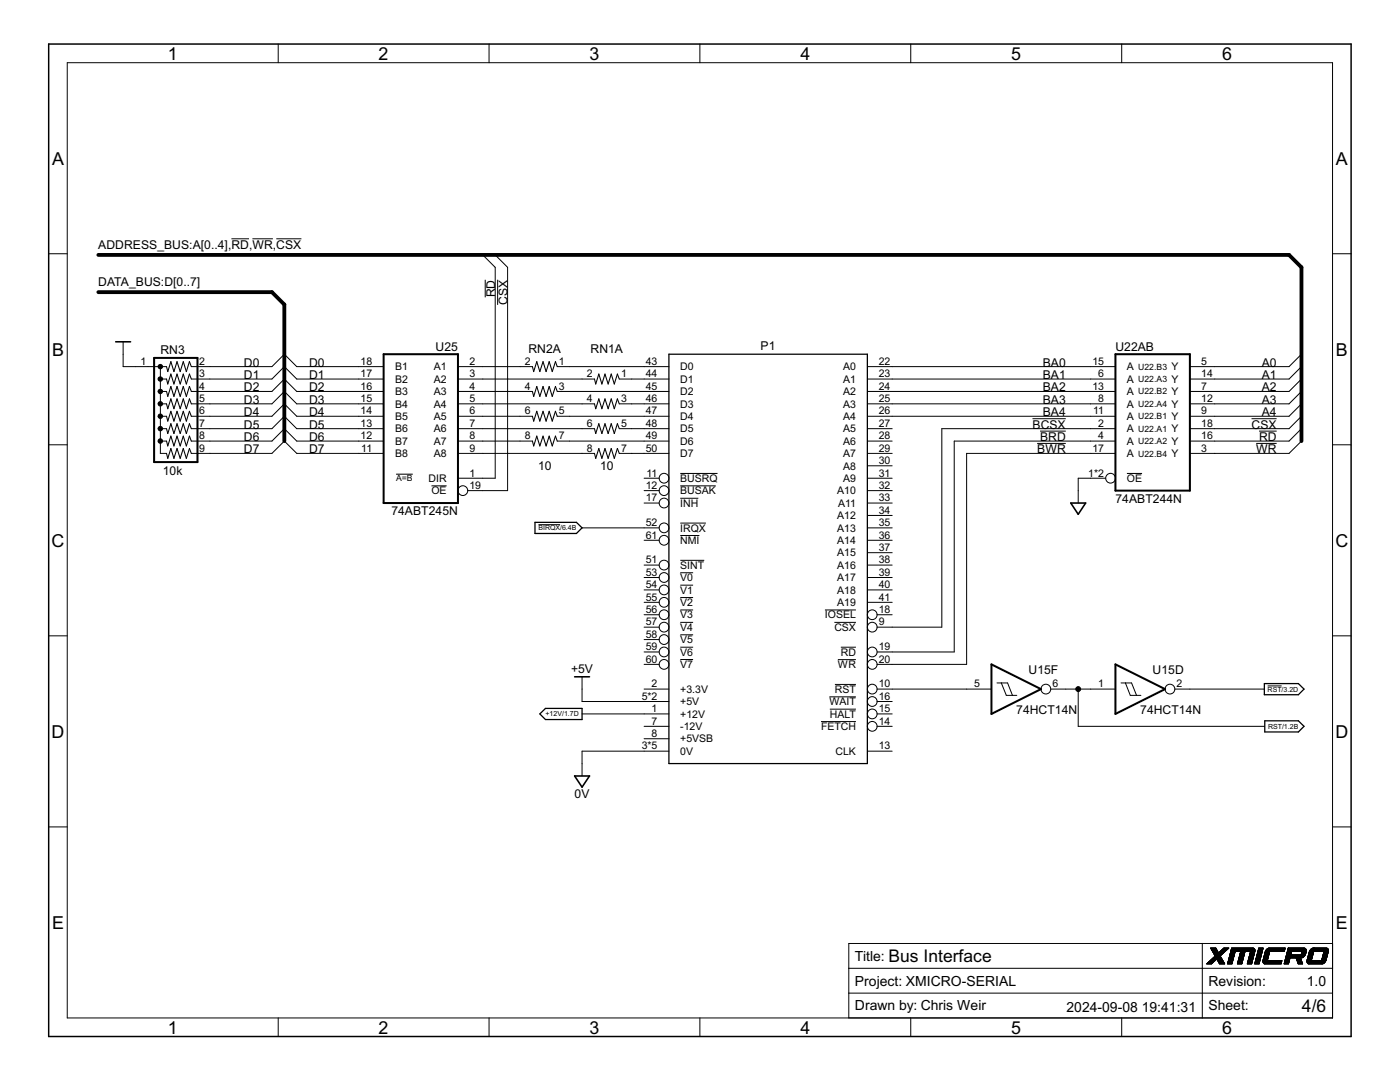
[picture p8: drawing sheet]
<svg xmlns="http://www.w3.org/2000/svg" width="279mm" height="216mm" viewBox="0 0 279 216" stroke-linecap="round" stroke-linejoin="round" font-family="sans-serif">
<g fill="none" stroke="#000" stroke-width=".2">
<path d="M13.4 12.5h252.5v190.6h-252.5zM55.5 8.8v3.7M97.6 8.8v3.7M139.7 8.8v3.7M181.8 8.8v3.7M223.9 8.8v3.7M9.7 50.6h3.7M46.2 47.6h3.5M50.4 47.6h4.1M55.1 47.6h5.1M96.4 50.9l2.4 2.4v42.1h-7.4M96.8 55.8v3.5"/>
<path d="M98.8 50.9l2.5 2.4v44.6h-8M99.3 55.8v5M265.9 50.6h3.7M24.6 68.2v5h8.6M32 75.6h1.2M32 78.1h1.2M32 73.2v17.3h1.2M38.2 73.2h16.1l2.4-2.5 2.5 2.5h17.4M38.2 75.6h16.1l2.4-2.4 2.5 2.4h17.4M38.2 78.1h16.1l2.4-2.5 2.5 2.5h17.4M91.4 73.2h14.9M91.4 75.6h27.2"/>
<path d="M91.4 78.1h14.9M111.2 73.2h22.3M111.2 78.1h22.3M123.6 75.6h9.9M173.1 73.2h49.5M173.1 75.6h49.5M173.1 78.1h49.5M259.7 70.7l-2.4 2.5h-19.8M259.7 73.2l-2.4 2.4h-19.8M259.7 75.6l-2.4 2.5h-19.8M259.7 78.1l-2.4 2.5h-19.8M9.7 88.8h3.7"/>
<path d="M32 80.6h1.2M32 83.1h1.2M32 85.5h1.2M32 88h1.2M38.2 80.6h16.1l2.4-2.5 2.5 2.5h17.4M38.2 83.1h16.1l2.4-2.5 2.5 2.5h17.4M38.2 85.5h16.1l2.4-2.4 2.5 2.4h17.4M38.2 88h16.1l2.4-2.5 2.5 2.5h17.4M38.2 90.5h16.1l2.4-2.5 2.5 2.5h17.4M79 94.6h3.4M86.1 96.9h3M91.4 80.6h27.2"/>
<path d="M91.4 83.1h14.9M91.4 85.5h27.2M91.4 88h14.9M91.4 90.5h27.2M111.2 83.1h22.3M111.2 88h22.3M123.6 80.6h9.9M123.6 85.5h9.9M123.6 90.5h9.9M128.5 95.4h3.1M128.5 97.9h3.1M135.8 96.9h7.1"/>
<path d="M135.8 94.5h7.4M135.8 99.4h3.6M173.1 95.4h5M173.1 80.6h49.5M173.1 83.1h49.5M173.1 85.5h5M173.1 88h5M173.1 90.5h5M173.1 97.9h5M173.1 92.9h5M206.1 83.5h6.6M207 88.5h5.7"/>
<path d="M207.6 86h5.1M220.7 95.4h-5.5v5M222.6 85.5h-34.6v39.6h-13M222.6 88h-32.2v42.1h-15.4M222.6 90.5h-29.7v42.1h-17.9M224.9 94.5h3M249.8 83.5h5M250.7 88.5h4.1M251.3 86h3.5M259.7 80.6l-2.4 2.5h-19.8M259.7 83.1l-2.4 2.4h-19.8M259.7 85.5l-2.4 2.5h-19.8"/>
<path d="M259.7 88l-2.4 2.5h-19.8M265.9 88.8h3.7M107.5 104.7h4.3M116.2 105.3h15.4M128.5 112.8h3.1M128.5 100.4h3.1M128.5 107.8h3.1M128.5 117.7h3.1M128.5 115.2h3.1M135.8 111.8h4.7M135.8 104.4h5.1M135.8 119.2h2.5"/>
<path d="M135.8 116.8h2.5M135.8 114.3h2.5M135.8 106.9h3.8M173.1 112.8h5M173.1 100.4h5M173.1 102.9h5M173.1 105.3h5M173.1 107.8h5M173.1 110.3h5M173.1 117.7h5M173.1 115.2h5M9.7 126.9h3.7"/>
<path d="M116.2 135v5h17.3M128.5 137.5h5M128.5 122.7h3.1M128.5 132.6h3.1M128.5 125.1h3.1M128.5 130.1h3.1M128.5 127.6h3.1M128.5 120.2h3.1M135.8 121.7h2.5M135.8 131.6h2.5M135.8 124.2h2.5M135.8 129.1h2.5"/>
<path d="M135.8 126.7h2.5M164.6 121.7h6.2M165.5 139h5.3M166.5 124.2h4.3M166.6 136.6h4.2M167.2 131.6h3.6M167.8 129.1h3M173.1 120.2h5M175 137.5h22.9M175 122.7h3.1M175 140h3.1M199 136.3h2.1l1 2.5"/>
<path d="M199.8 136.3l1 2.5h2.1M209.7 137.5h12.9M215.2 137.5v7.4h37.1M223.7 136.3h2.1l1 2.5M224.6 136.3l1 2.5h2.1M234.4 137.5h17.9M253 136.9h2.8M265.9 126.9h3.7M116.2 142.5h17.3M128.5 144.9h5M128.5 147.4h5M133.5 149.9h-17.3v4.9"/>
<path d="M163.9 144h6.9M165.6 141.5h5.2M173.1 149.9h5M175 142.5h3.1M175 144.9h3.1M9.7 165h3.7M265.9 165h3.7M169.4 193.2h96.5M169.4 198.2h96.5M239.9 188.3v14.8M241.7 189.2l1 .1M241.7 189.3h1"/>
<path d="M241.7 189.3l1 .1M241.7 189.4h1.1M241.8 189.4h1M241.8 189.5h1M241.8 192.3h-.9M241.8 189.5l1 .1M241.9 189.6h1M241.9 192.2l-1 .1M241.9 189.7h1M241.9 192.2h-.9M241.9 191.3h1.9M241.9 189.7h1.1"/>
<path d="M242 189.8h1M242 192.1l-1 .1M242 191.2h1.8M242 189.9h1M242 189.9l1.1 .1M242.1 192.1h-1M242.1 191.2h1.7M242.1 190h1M242.1 192h-1M242.1 191.2h1.6M242.1 190l1 .1M242.1 190.1h1"/>
<path d="M242.2 192h-1M242.2 191.1h1.5M242.2 190.1h2M242.2 190.2h1.9M242.2 191.9h-1M242.2 190.3h1.8M242.3 191.9h-1M242.3 191h1.3M242.3 190.3h1.6M242.3 190.4h1.6M242.3 191.8l-1 .1M242.3 190.9h1.3"/>
<path d="M242.4 190.5h1.4M242.4 191.8h-1M242.4 190.9h1.2M242.4 190.6h1.3M242.4 191.7l-1 .1M242.4 190.6h1.2M242.5 190.7h1.1M242.5 191.7h-1M242.5 190.8h1M242.5 191.6h-.9M242.6 191.6h-1M242.6 189.2l.6 1 1.1-1"/>
<path d="M242.7 189.2h-1.1l.9 1.6M242.7 191.5l-1 .1M242.7 191.5h-1M242.7 191.4l-.9 .1M242.8 191.4h-1M242.9 191.4h1M242.9 191.5h1M243 191.5l1 .1M243 191.6h1M243 191.7h1.1M243.1 191.7h1M243.1 191.8h1"/>
<path d="M243.1 191.9h1.1M243.2 191.9h1M243.2 192h1M243.2 192.1h1.1M243.3 192.1h1M243.3 192.2h1M243.3 192.2h1.1M243.4 192.3h1M243.5 190.7l-1 .1M243.8 191.3l-1.9 .1M244.2 189.2h1l-1.7 1.6 .9 1.5h-1l-.6-1-1 1h-1l1.7-1.5M244.2 190.1h-1"/>
<path d="M244.3 190l-1 .1M244.3 190h-.9M244.4 189.9l-1 .1M244.5 189.9h-1M244.5 189.8h-1M244.6 189.8h-1M244.6 189.7l-1 .1M244.7 189.7h-1M244.7 189.6l-1 .1M244.8 189.6h-1M244.8 189.5l-.9 .1M244.9 189.5h-1"/>
<path d="M244.9 189.4l-1 .1M245 192.3h.9M245 189.4h-1M245 192.2h.9M245 189.3l-.9 .1M245.1 192h.8M245.1 191.9h.9M245.1 189.3h-1M245.1 191.8h.9M245.2 191.7h.8M245.2 189.2l-1 .1M245.2 191.6h.8"/>
<path d="M245.2 191.5h.9M245.2 191.4h.9M245.3 191.3h.8M245.3 191.2h.8M245.3 191.1h.9M245.3 191h.9M245.3 190.9h.9M245.4 190.9h.8M245.4 190.8h.9M245.4 190.7h.9M245.4 190.6h.9M245.4 190.5h.9"/>
<path d="M245.5 190.5h.8M245.5 190.4h.9M245.5 190.3h.9M245.5 190.2h.9M245.6 190.1h.8M245.6 190h.8M245.6 190h.9M245.6 189.9h.9M245.6 189.8h4.8M245.7 189.7h4.7M245.7 189.6h4.7M245.7 189.5h4.7"/>
<path d="M245.7 189.4h4.7M245.8 189.3l4.6 .1M245.8 189.3h4.5M245.8 189.2h4.4M245.8 189.2l4.5 .1M245.8 189.2l-.8 3.1h.9l.6-2.5M245.9 192.2l-.9 .1M245.9 192.1l-.9 .1M245.9 192.1h-.9M246 192h-.9M246 191.8h-.9M246 191.7l-.8 .1"/>
<path d="M246.1 191.5h-.9M246.1 191.3l-.9 .1M246.2 191.1h-.9M246.2 191h-.9M246.3 190.8l-.9 .1M246.3 190.7h-.9M246.3 190.6h-.9M246.4 190.4l-.9 .1M246.4 190.3l-.9 .1M246.4 190.2h-.9M246.5 189.9l-.9 .1M247 192.3h.8"/>
<path d="M247 192.2h.9M247 192.1h.9M247 192h.9M247.1 191.9h.8M247.1 191.8h.9M247.1 191.7h.9M247.1 191.6h.9M247.2 191.5h.8M247.2 191.5h.9M247.2 191.4h.9M247.2 191.3h.9M247.2 191.2h.9"/>
<path d="M247.3 191.1h.8M247.3 191.1h.9M247.3 190.9h.9M247.4 190.8h.8M247.4 190.7h.8M247.4 190.7h.9M247.4 190.5h.9M247.5 190.4h.8M247.5 190.3h.8M247.5 190.2h.9M247.5 190.1h.9M247.6 190h.8"/>
<path d="M247.6 189.8l-.6 2.5h.8l.7-2.5M247.6 189.9h.9M247.9 192.2l-.9 .1M247.9 192.1h-.9M247.9 192h-.8M248 191.8l-.9 .1M248 191.7l-.9 .1M248 191.6h-.8M248.1 191.3l-.9 .1M248.2 191.1h-.9M248.2 191h-.9M248.2 190.9h-.9"/>
<path d="M248.2 190.8l-.8 .1M248.3 190.7h-.9M248.3 190.6h-.9M248.3 190.4h-.8M248.4 190.3h-.9M248.4 190.2h-.9M248.5 189.9l-.9 .1M248.9 192.3h.9M249 192.2h.8M249 192.1h.8M249 192.1h.9M249 192h.9"/>
<path d="M249 191.9h.9M249.1 191.8h.8M249.1 191.7h.8M249.1 191.7h.9M249.1 191.6h.9M249.2 191.5h.8M249.2 191.3h.8M249.2 191.3h.9M249.2 191.2h.9M249.3 191.1h.8M249.3 190.9h.8M249.3 190.8h.9"/>
<path d="M249.4 190.7h.8M249.4 190.5h.9M249.4 190.4h.9M249.4 190.3h.9M249.5 190.3h.8M249.5 190.2h.8M249.5 190.2h.9M249.5 190h.9M249.6 189.9h.8M249.6 189.8l-.7 2.5h.9l.6-2.3M249.8 192.3h-.9M249.9 192h-.9"/>
<path d="M249.9 191.9h-.9M250 191.6h-.9M250 191.5l-.9 .1M250 191.4h-.8M250.1 189.2l.3 .2M250.1 191.2h-.9M250.1 191.1l-.9 .1M250.1 191h-.8M250.2 190.9h-.9M250.2 190.7l-.9 .1M250.3 190.6h-.9M250.3 190.5h-.9"/>
<path d="M250.3 190.2h-.8M250.4 190.1h-.9M250.4 189.4v.1M250.4 190h-.9M250.4 192.3h.9M250.4 192.2h.9M250.4 189.9h-.8M250.4 189.8h-4.8M250.4 189.5v.1M250.4 189.6v.2M250.4 189.8v.2M250.5 192h.8"/>
<path d="M250.5 192h.9M250.5 191.9h.9M250.5 191.8h.9M250.6 191.6h.8M250.6 191.6h.9M250.6 191.5h.9M250.7 191.4h.8M250.7 191.2h.8M250.7 191.2h.9M250.7 191.1h.9M250.7 191h.9M250.8 190.9h.8"/>
<path d="M250.8 190.8h.9M250.8 190.7h.9M250.8 190.6h.9M250.9 190.5h.8M250.9 190.4h.9M251 190.2h.8M251 190.1h.8M251 190h.9M251.1 189.8h.8M251.1 189.7h.8M251.1 189.6h.9M251.1 189.5h.9"/>
<path d="M251.2 189.3h.8M251.2 189.3h.9M251.2 189.2h.9l-.8 3.1h-.9zM251.3 192.2h-.9M251.3 192.1h-.8M251.4 191.9h-.9M251.4 191.8h-.9M251.4 191.7h-.8M251.5 191.5h-.9M251.5 191.4l-.9 .1M251.5 191.3h-.8M251.6 191.1h-.9"/>
<path d="M251.6 191l-.9 .1M251.7 190.8h-.9M251.7 190.7h-.9M251.8 190.4h-.9M251.8 190.3h-.9M251.8 190.1h-.8M251.9 190l-.9 .1M251.9 190h-.9M251.9 189.9h-.9M251.9 189.7h-.8M252 189.6l-.9 .1M252 189.4h-.8"/>
<path d="M252.1 191.9h3.7M252.1 191.8h3.7M252.1 191.9v.2M252.1 191.8v.1M252.1 191.7h3.7l-.1 .6h-3.4M252.1 191.6h.8M252.1 189.2l-.9 .1M252.1 191.7v.1M252.1 192.1h3.6M252.1 192h3.6M252.1 191.5h.9M252.1 191.5v.2"/>
<path d="M252.1 191.4h.9M252.1 191.3h.9M252.1 192.1l.1 .1M252.2 192.2h3.5M252.2 191.3h.8M252.2 191.2h.8M252.2 191.1h.9M252.2 192.2l.2 .1M252.2 191h.9M252.2 190.9h.9M252.3 192.3h3.4M252.3 190.9h.8"/>
<path d="M252.3 190.8h.9M252.3 190.7h.9M252.3 190.6h.9M252.3 190.5h.9M252.4 190.4h.8M252.4 190.4h.9M252.4 190.3h.9M252.4 190.2h.9M252.5 190h.8M252.5 189.9h.9M252.5 189.8l-.4 1.7M252.6 189.8h3.7"/>
<path d="M252.6 189.7h3.7M252.6 189.7l-.1 .1M252.7 189.6h3.7M252.7 189.5h3.7M252.7 189.5l-.1 .2M252.8 189.4h3.6M252.9 189.4h3.5M253 189.3l-.3 .2M253 191.5h-.9M253 191.4h-.9M253 189.3h3.5M253 191.2h-.8"/>
<path d="M253.1 191.1l-.9 .1M253.1 189.2h3.4l-.2 .6h-3.8M253.1 191h-.9M253.2 190.8h-.9M253.2 190.7l-.9 .1M253.2 190.6h-.9M253.2 189.2l-.2 .1M253.2 190.5h-.9M253.3 190.2h-.9M253.3 190.1l-.9 .1M253.3 190.1h-.8M253.4 190h-.9"/>
<path d="M253.4 189.8l-.5 1.9M255.8 192h-3.7M255.8 191.8h-3.7M255.8 191.7l-3.7 .1M256.3 192.2h.9M256.3 192.1h.9M256.3 192h.9M256.3 189.7h-3.7M256.4 191.9h.8M256.4 189.6l-3.8 .1M256.4 191.9h.9M256.4 189.5l-3.7 .1"/>
<path d="M256.4 191.8h.9M256.4 189.4l-3.6 .1M256.4 191.7h.9M256.5 189.3h-3.6M256.5 191.6h.8M256.5 191.5h.8M256.5 191.5h.9M256.5 191.3h.9M256.6 191.2h.8M256.8 190.5h3.7M256.8 190.4h.8M256.8 190.3h.9"/>
<path d="M256.8 190.2h.9M256.9 190.1h.8M256.9 190h.8M256.9 189.9h.9M256.9 189.8h3.8M257 189.7h3.7M257 189.6h3.7M257 189.5h3.7M257 189.4h3.6M257.1 189.3h3.4M257.1 189.2h3.3M257.1 189.2l3.4 .1"/>
<path d="M257.1 189.2l-.8 3.1h.8l.4-1.1M257.1 189.2l.7 .6-.2 .7M257.2 192.3h-.9M257.2 192.1l-.9 .1M257.2 192h-.8M257.3 191.9h-.9M257.3 191.6h-.8M257.4 191.5h-.9M257.4 191.4h-.9M257.4 191.2h-.8M257.6 190.5h-.8M257.7 190.4h-.9"/>
<path d="M257.7 190.3h-.9M257.7 190.1l-.9 .1M257.7 190l-.8 .1M257.8 189.9h-.9M258.7 191.2h.9M258.7 191.2h.8M258.7 191.3h.9M258.7 191.3l.9 .1M258.8 191.4h.8M258.8 191.5h.9M258.8 191.6h.9M258.9 191.7h.8"/>
<path d="M258.9 191.7l.9 .1M258.9 191.8h.9M258.9 191.9h.9M259 191.9h.8M259 192h.8M259 192h.9M259 192.1h.9M259 192.2h.9M259.1 192.2h.8M259.1 192.3h.8M259.7 190.5h.8M259.7 190.4h.8"/>
<path d="M259.7 190.3h.9M259.7 190.2h.9M259.8 190.2h.8M259.8 190.1h.8M259.8 191.1l-3.2 .1M259.8 189.9h.9M259.8 189.8l-.1 .7M259.9 191.1h-3.3M260 191l-3.4 .1M260.1 191h-3.5M260.2 190.9h-3.6M260.2 190.9l-.7 .3 .5 1.1h-.9l-.4-1.1"/>
<path d="M260.3 190.8l-3.6 .1M260.3 189.2h.1M260.3 190.8h-3.6M260.3 190.7l-3.6 .1M260.3 190.7l-.1 .2M260.4 189.2l.2 .2M260.4 190.7h-3.7M260.4 190.6l-3.7 .1M260.5 190.6h-3.8M260.5 190.5l-.2 .2M260.5 190.4h-.8M260.5 190.4v.1"/>
<path d="M260.6 190.3l-.1 .1M260.6 190.3h-.9M260.6 189.4h.1M260.6 190.1l-.8 .1M260.6 189.4l.1 .1M260.7 190h-.9M260.7 189.5h-3.7M260.7 189.9l-.1 .4M260.7 189.9h-.9M260.7 189.8h-3.8M260.7 189.7l-3.8 .1M260.7 189.6h-3.7"/>
<path d="M260.7 189.5v.3M260.7 189.8v.1M260.8 191.9l.1 .1M260.9 191.9h3.6M260.9 191.6h.8M260.9 191.6l-.1 .3M260.9 192v.1M260.9 192h3.5M260.9 191.5h.8M260.9 191.5v.1M260.9 191.4h.9M260.9 192.1v.1"/>
<path d="M260.9 192.2h.1M260.9 192.2h3.3M261 191.2h.8M261 192.2v.1M261 192.2h3.2M261 191.1h.9M261 192.3h.2M261 191h.9M261 190.9h.9M261 192.3h3.1M261.1 190.8h.8M261.1 190.7h.8"/>
<path d="M261.1 190.7h.9M261.1 190.6h.9M261.1 190.5h.9M261.2 192.3h2.7M261.2 190.5h.8M261.2 190.4h.8M261.2 190.3h.8M261.2 190.3h.9M261.2 190.2h.9M261.3 190.1h.8M261.3 190l-.4 1.5M261.3 189.9h.8"/>
<path d="M261.3 189.9h.9M261.4 189.8h3.7M261.4 189.8l-.1 .2M261.5 189.6l-.1 .2M261.6 189.4l-.1 .2M261.7 191.6h-.8M261.7 189.3h3.3M261.7 191.5h-.8M261.7 189.3l-.1 .1M261.8 191.4l-.9 .1M261.8 191.3h-.9M261.8 191.2h-.8"/>
<path d="M261.8 189.3h3.1M261.9 191.1h-.9M261.9 189.2l-.2 .1M261.9 191l-.9 .1M261.9 189.2h2.9M262 190.6l-.9 .1M262.1 190.2h-.9M262.1 190.1l-.9 .1M262.1 190.1h-.8M262.1 189.2h-.2M262.1 190h-.8M262.2 189.2l-.5 2.5"/>
<path d="M263.8 191.6h.8M263.8 191.5h.9M263.8 191.4h.9M263.8 191.3h.9M263.9 191.2h.8M263.9 191.2h.9M263.9 191.1h.9M263.9 191h.9M264 190.9h.8M264 190.8h.8M264 190.8h.9M264 190.6h.9"/>
<path d="M264.1 190.5h.8M264.1 192.3h-.2M264.1 190.4h.9M264.1 190.2h.9M264.2 192.2l-.1 .1M264.2 190.1h.8M264.2 190h.8M264.2 190h.9M264.2 189.9h.9M264.2 189.8l-.4 1.9M264.3 192.1l-3.4 .1M264.3 192.1l-.1 .1"/>
<path d="M264.4 192.1h-3.5M264.4 192h-3.5M264.5 191.9h-3.6M264.5 191.9l-.2 .2M264.5 191.8h-3.6M264.6 191.8h-3.7M264.6 191.7l-3.7 .1M264.6 191.7l-.1 .2M264.6 191.7h-3.7M264.6 191.6h-.8M264.6 191.6v.1M264.7 191.4l-.9 .1"/>
<path d="M264.7 189.2l.3 .1M264.7 191.3h-.9M264.8 191.2h-.9M264.8 190.9h-.9M264.9 190.8h-.9M264.9 190.7h-.9M264.9 190.5h-.8M264.9 190.4l-.8 .1M265 190.4h-.9M265 190.3h-.9M265 189.3l-3.3 .1M265 189.3v.1"/>
<path d="M265 190.1h-.8M265 189.4h-3.4M265 190l-.8 .1M265 189.4l-3.4 .1M265 189.4l.1 .2M265.1 189.5l-3.6 .1M265.1 189.5h-3.6M265.1 189.9l-.5 1.7M265.1 189.6v.1M265.1 189.8h-3.8M265.1 189.7h-3.7M265.1 189.6l-3.7 .1"/>
<path d="M265.1 189.6h-3.6M265.1 189.8v.1M265.1 189.7v.1M265.9 188.3h-96.5v14.8M55.5 203.1v3.7M97.6 203.1v3.7M139.7 203.1v3.7M181.8 203.1v3.7M223.9 203.1v3.7"/>
<circle cx="92.4" cy="97.9" r=".97"/>
<circle cx="132.5" cy="95.4" r=".97"/>
<circle cx="132.5" cy="97.9" r=".97"/>
<circle cx="221.6" cy="95.4" r=".97"/>
<circle cx="132.5" cy="107.8" r=".97"/>
<circle cx="132.5" cy="112.8" r=".97"/>
<circle cx="132.5" cy="115.2" r=".97"/>
<circle cx="132.5" cy="100.4" r=".97"/>
<circle cx="132.5" cy="105.3" r=".97"/>
<circle cx="132.5" cy="117.7" r=".97"/>
<circle cx="132.5" cy="122.7" r=".97"/>
<circle cx="132.5" cy="127.6" r=".97"/>
<circle cx="132.5" cy="132.6" r=".97"/>
<circle cx="132.5" cy="125.1" r=".97"/>
<circle cx="132.5" cy="120.2" r=".97"/>
<circle cx="132.5" cy="130.1" r=".97"/>
<circle cx="174.1" cy="137.5" r=".97"/>
<circle cx="174.1" cy="130.1" r=".97"/>
<circle cx="174.1" cy="132.6" r=".97"/>
<circle cx="174.1" cy="140" r=".97"/>
<circle cx="174.1" cy="122.7" r=".97"/>
<circle cx="174.1" cy="125.1" r=".97"/>
<circle cx="208.7" cy="137.5" r=".97"/>
<circle cx="233.5" cy="137.5" r=".97"/>
<circle cx="174.1" cy="144.9" r=".97"/>
<circle cx="174.1" cy="142.5" r=".97"/>
</g>
<path d="M133.5 70.7h39.6v81.7h-39.6zM106.8 104.2h8.2l1.2 1.1-1.2 1.2h-8.2zM252.3 136.4h6.8l1.1 1.1-1.1 1.1h-6.8zM107.7 142.5l1.2-1.1h7.3v2.2h-7.3zM252.4 143.8h6.7l1.1 1.1-1.1 1.2h-6.7z" fill="none" stroke="#000" stroke-width=".25"/>
<path d="M23.1 68.2h3M213.7 100.4h3l-1.5 2.2zM114.7 135h2.9M114.7 154.8h2.9l-1.4 2.3z" fill="none" stroke="#000" stroke-width=".32"/>
<path d="M30.8 71.4h8.6v20.8h-8.6zM76.6 70.7h14.8v29.7h-14.8zM222.6 70.7h14.9v27.2h-14.9zM197.9 132.6l9.9 4.9-9.9 5zM222.6 132.6l9.9 4.9-9.9 5z" fill="none" stroke="#000" stroke-width=".4"/>
<g fill="#000" stroke="#000" stroke-width=".2">
<path d="M31.6 77.9a.45 .45 0 0 1 .7-.1 .45 .45 0 0 1-.1 .7 .45 .45 0 0 1-.6-.4h.4h-.4z" fill-rule="evenodd"/>
<path d="M31.6 75.4a.45 .45 0 0 1 .7-.1 .45 .45 0 0 1-.1 .7 .45 .45 0 0 1-.6-.4l.4 .1-.4-.1z" fill-rule="evenodd"/>
<path d="M31.6 72.9a.45 .45 0 0 1 .7-.1 .45 .45 0 0 1-.1 .7 .45 .45 0 0 1-.6-.3h.4h-.4z" fill-rule="evenodd"/>
<path d="M31.8 87.6a.45 .45 0 0 1 .6 .2 .45 .45 0 0 1-.3 .6 .45 .45 0 0 1-.5-.4h.4h-.4z" fill-rule="evenodd"/>
<path d="M31.8 85.1a.45 .45 0 0 1 .6 .2 .45 .45 0 0 1-.3 .7 .45 .45 0 0 1-.5-.5l.4 .1-.4-.1z" fill-rule="evenodd"/>
<path d="M31.8 82.7a.45 .45 0 0 1 .6 .2 .45 .45 0 0 1-.3 .6 .45 .45 0 0 1-.5-.4h.4h-.4z" fill-rule="evenodd"/>
<path d="M31.8 80.2a.45 .45 0 0 1 .6 .2 .45 .45 0 0 1-.3 .6 .45 .45 0 0 1-.5-.4h.4h-.4z" fill-rule="evenodd"/>
<circle cx="215.2" cy="137.5" r=".49"/>
</g>
<g fill="none" stroke="#000" stroke-width=".21">
<path d="M33.2 73.2l.3 1 .6-2 .6 2 .6-2 .7 2 .6-2 .6 2 .6-2 .4 1M33.2 75.6l.3 1 .6-2 .6 2 .6-2 .7 2 .6-2 .6 2 .6-2 .4 1M33.2 78.1l.3 1 .6-2 .6 2 .6-2 .7 2 .6-2 .6 2 .6-2 .4 1M106.3 73.2l.2 1 .6-2 .6 2 .7-2 .6 2 .6-2 .6 2 .6-2 .4 1M106.3 78.1l.2 1 .6-2 .6 2 .7-2 .6 2 .6-2 .6 2 .6-2 .4 1M118.6 75.6l.3 1 .6-2 .6 2 .6-2 .7 2 .6-2 .6 2 .6-2 .4 1M33.2 80.6l.3 1 .6-2 .6 2 .6-2 .7 2 .6-2 .6 2 .6-2 .4 1M33.2 83.1l.3 .9 .6-1.9 .6 1.9 .6-1.9 .7 1.9 .6-1.9 .6 1.9 .6-1.9 .4 1M33.2 85.5l.3 1 .6-2 .6 2 .6-2 .7 2 .6-2 .6 2 .6-2 .4 1M33.2 88l.3 1 .6-2 .6 2 .6-2 .7 2 .6-2 .6 2 .6-2 .4 1M33.2 90.5l.3 1 .6-2 .6 2 .6-2 .7 2 .6-2 .6 2 .6-2 .4 1M106.3 83.1l.2 .9 .6-1.9 .6 1.9 .7-1.9 .6 1.9 .6-1.9 .6 1.9 .6-1.9 .4 1"/>
<path d="M106.3 88l.2 1 .6-2 .6 2 .7-2 .6 2 .6-2 .6 2 .6-2 .4 1M118.6 80.6l.3 1 .6-2 .6 2 .6-2 .7 2 .6-2 .6 2 .6-2 .4 1M118.6 85.5l.3 1 .6-2 .6 2 .6-2 .7 2 .6-2 .6 2 .6-2 .4 1M118.6 90.5l.3 1 .6-2 .6 2 .6-2 .7 2 .6-2 .6 2 .6-2 .4 1"/>
</g>
<path d="M9.7 8.8h259.9v198h-259.9z" fill="none" stroke="#000" stroke-width=".3"/>
<path d="M19.6 58.3h34.7l2.4 2.5v27.2M19.6 50.9h237.7l2.4 2.4v34.7" fill="none" stroke="#000" stroke-width=".76"/>
<g font-size="4">
<text x="33.5" y="11.9">1</text>
<text x="75.6" y="11.9">2</text>
<text x="117.6" y="11.9">3</text>
<text x="159.7" y="11.9">4</text>
<text x="201.8" y="11.9">5</text>
<text x="243.9" y="11.9">6</text>
<text x="10.4" y="32.8">A</text>
<text x="266.6" y="32.8">A</text>
<text x="10.4" y="71">B</text>
<text x="266.6" y="71">B</text>
<text x="10.3" y="109.1">C</text>
<text x="266.5" y="109.1">C</text>
<text x="10.3" y="147.2">D</text>
<text x="266.5" y="147.2">D</text>
<text x="10.4" y="185.3">E</text>
<text x="266.6" y="185.3">E</text>
<text x="33.5" y="206.2">1</text>
<text x="75.6" y="206.2">2</text>
<text x="117.6" y="206.2">3</text>
<text x="159.7" y="206.2">4</text>
<text x="201.8" y="206.2">5</text>
<text x="243.9" y="206.2">6</text>
</g>
<g font-size="3.9">
<text x="177.3" y="192">Bus Interface</text>
<text x="259.8" y="201.9">4/6</text>
</g>
<g font-size="3.1">
<text x="170.6" y="191.7">Title:</text>
<text x="170.6" y="196.7">Project: XMICRO-SERIAL</text>
<text x="241.2" y="196.7">Revision:</text>
<text x="260.8" y="196.7">1.0</text>
<text x="170.6" y="201.6">Drawn by: Chris Weir</text>
<text x="212.9" y="201.9">2024-09-08</text>
<text x="227.9" y="201.9">19:41:31</text>
<text x="241.2" y="201.6">Sheet:</text>
</g>
<g font-size="2.7">
<text x="19.6" y="49.6">ADDRESS_BUS:A[0..4],RD,WR,CSX</text>
<text x="19.6" y="57.1">DATA_BUS:D[0..7]</text>
<text x="98.8" y="59.3" transform="rotate(-90 98.8 59.3)">RD</text>
<text x="101.3" y="60.8" transform="rotate(-90 101.3 60.8)">CSX</text>
<text x="32" y="70.7">RN3</text>
<text x="86.9" y="70.1">U25</text>
<text x="105.5" y="70.4">RN2A</text>
<text x="117.9" y="70.4">RN1A</text>
<text x="151.8" y="69.9">P1</text>
<text x="222.6" y="70.1">U22AB</text>
<text x="48.7" y="75.6">D1</text>
<text x="48.7" y="73.2">D0</text>
<text x="61.7" y="75.6">D1</text>
<text x="61.7" y="73.2">D0</text>
<text x="208.1" y="75.6">BA1</text>
<text x="208.1" y="73.2">BA0</text>
<text x="251.8" y="75.6">A1</text>
<text x="251.8" y="73.2">A0</text>
<text x="48.7" y="83.1">D4</text>
<text x="48.7" y="80.6">D3</text>
<text x="48.7" y="78.1">D2</text>
<text x="61.7" y="83.1">D4</text>
<text x="61.7" y="80.6">D3</text>
<text x="61.7" y="78.1">D2</text>
<text x="208.1" y="80.6">BA3</text>
<text x="208.1" y="78.1">BA2</text>
<text x="208.1" y="83.1">BA4</text>
<text x="251.8" y="80.6">A3</text>
<text x="251.8" y="78.1">A2</text>
<text x="251.8" y="83.1">A4</text>
<text x="48.7" y="88">D6</text>
<text x="48.7" y="85.5">D5</text>
<text x="61.7" y="88">D6</text>
<text x="61.7" y="85.5">D5</text>
<text x="206.1" y="85.5">BCSX</text>
<text x="207.6" y="88">BRD</text>
<text x="249.8" y="85.5">CSX</text>
<text x="251.3" y="88">RD</text>
<text x="32.5" y="94.7">10k</text>
<text x="48.7" y="90.5">D7</text>
<text x="61.7" y="90.5">D7</text>
<text x="107.4" y="93.7">10</text>
<text x="119.8" y="93.7">10</text>
<text x="207" y="90.5">BWR</text>
<text x="250.7" y="90.5">WR</text>
<text x="222.6" y="100.4">74ABT244N</text>
<text x="78.1" y="102.9">74ABT245N</text>
<text x="114" y="134.3">+5V</text>
<text x="205.3" y="134.4">U15F</text>
<text x="230" y="134.4">U15D</text>
<text x="202.8" y="142.5">74HCT14N</text>
<text x="227.6" y="142.5">74HCT14N</text>
<text x="114.7" y="159.3">0V</text>
</g>
<g font-size="2.3">
<text x="28" y="72.8">1</text>
<text x="39.8" y="72.8">2</text>
<text x="39.8" y="75.3">3</text>
<text x="39.8" y="77.8">4</text>
<text x="71.9" y="77.8">16</text>
<text x="71.9" y="75.3">17</text>
<text x="71.9" y="72.8">18</text>
<text x="78.8" y="76.4">B2</text>
<text x="78.8" y="73.9">B1</text>
<text x="86.6" y="73.9">A1</text>
<text x="86.6" y="76.4">A2</text>
<text x="93.7" y="72.8">2</text>
<text x="93.7" y="75.3">3</text>
<text x="93.7" y="77.8">4</text>
<text x="104.8" y="72.8">2</text>
<text x="104.8" y="77.8">4</text>
<text x="111.6" y="72.8">1</text>
<text x="111.6" y="77.8">3</text>
<text x="117.1" y="75.3">2</text>
<text x="123.9" y="75.3">1</text>
<text x="128.9" y="72.8">43</text>
<text x="128.9" y="75.3">44</text>
<text x="128.9" y="77.8">45</text>
<text x="135.8" y="73.9">D0</text>
<text x="135.8" y="76.4">D1</text>
<text x="168.3" y="73.9">A0</text>
<text x="168.3" y="76.4">A1</text>
<text x="175.4" y="72.8">22</text>
<text x="175.4" y="75.3">23</text>
<text x="175.4" y="77.8">24</text>
<text x="218" y="77.8">13</text>
<text x="218" y="72.8">15</text>
<text x="219.2" y="75.3">6</text>
<text x="224.9" y="76.4">A</text>
<text x="224.9" y="73.9">A</text>
<text x="233.8" y="76.4">Y</text>
<text x="233.8" y="73.9">Y</text>
<text x="239.7" y="75.3">14</text>
<text x="239.7" y="77.8">7</text>
<text x="239.7" y="72.8">5</text>
<text x="39.8" y="80.2">5</text>
<text x="39.8" y="82.7">6</text>
<text x="71.9" y="82.7">14</text>
<text x="71.9" y="80.2">15</text>
<text x="78.8" y="83.8">B5</text>
<text x="78.8" y="81.3">B4</text>
<text x="78.8" y="78.8">B3</text>
<text x="86.6" y="78.8">A3</text>
<text x="86.6" y="81.3">A4</text>
<text x="86.6" y="83.8">A5</text>
<text x="93.7" y="80.2">5</text>
<text x="93.7" y="82.7">6</text>
<text x="104.8" y="82.7">6</text>
<text x="111.6" y="82.7">5</text>
<text x="117.1" y="80.2">4</text>
<text x="123.9" y="80.2">3</text>
<text x="128.9" y="80.2">46</text>
<text x="128.9" y="82.7">47</text>
<text x="135.8" y="78.8">D2</text>
<text x="135.8" y="81.3">D3</text>
<text x="135.8" y="83.8">D4</text>
<text x="168.3" y="78.8">A2</text>
<text x="168.3" y="81.3">A3</text>
<text x="168.3" y="83.8">A4</text>
<text x="175.4" y="80.2">25</text>
<text x="175.4" y="82.7">26</text>
<text x="218.2" y="82.7">11</text>
<text x="219.2" y="80.2">8</text>
<text x="224.9" y="81.3">A</text>
<text x="224.9" y="83.8">A</text>
<text x="224.9" y="78.8">A</text>
<text x="233.8" y="81.3">Y</text>
<text x="233.8" y="83.8">Y</text>
<text x="233.8" y="78.8">Y</text>
<text x="239.7" y="80.2">12</text>
<text x="239.7" y="82.7">9</text>
<text x="39.8" y="85.2">7</text>
<text x="39.8" y="87.7">8</text>
<text x="71.9" y="87.7">12</text>
<text x="71.9" y="85.2">13</text>
<text x="78.8" y="88.7">B7</text>
<text x="78.8" y="86.3">B6</text>
<text x="86.6" y="86.3">A6</text>
<text x="86.6" y="88.7">A7</text>
<text x="93.7" y="85.2">7</text>
<text x="93.7" y="87.7">8</text>
<text x="104.8" y="87.7">8</text>
<text x="111.6" y="87.7">7</text>
<text x="117.1" y="85.2">6</text>
<text x="123.9" y="85.2">5</text>
<text x="128.9" y="85.2">48</text>
<text x="128.9" y="87.7">49</text>
<text x="135.8" y="86.3">D5</text>
<text x="135.8" y="88.7">D6</text>
<text x="168.3" y="86.3">A5</text>
<text x="168.3" y="88.7">A6</text>
<text x="175.4" y="85.2">27</text>
<text x="175.4" y="87.7">28</text>
<text x="219.2" y="85.2">2</text>
<text x="219.2" y="87.7">4</text>
<text x="224.9" y="86.3">A</text>
<text x="224.9" y="88.7">A</text>
<text x="233.8" y="86.3">Y</text>
<text x="233.8" y="88.7">Y</text>
<text x="239.7" y="85.2">18</text>
<text x="239.7" y="87.7">16</text>
<text x="39.8" y="90.1">9</text>
<text x="72.1" y="90.1">11</text>
<text x="78.8" y="91.2">B8</text>
<text x="86.6" y="91.2">A8</text>
<text x="93.7" y="95.1">1</text>
<text x="93.7" y="90.1">9</text>
<text x="117.1" y="90.1">8</text>
<text x="123.9" y="90.1">7</text>
<text x="128.9" y="90.1">50</text>
<text x="129" y="95.1">11</text>
<text x="135.8" y="91.2">D7</text>
<text x="168.3" y="91.2">A7</text>
<text x="168.3" y="93.7">A8</text>
<text x="175.4" y="90.1">29</text>
<text x="175.4" y="92.6">30</text>
<text x="175.4" y="95.1">31</text>
<text x="217.2" y="95.1">1*2</text>
<text x="218" y="90.1">17</text>
<text x="224.9" y="91.2">A</text>
<text x="233.8" y="91.2">Y</text>
<text x="239.7" y="90.1">3</text>
<text x="85.5" y="96.2">DIR</text>
<text x="86.1" y="98.6">OE</text>
<text x="93.7" y="97.6">19</text>
<text x="128.9" y="97.6">12</text>
<text x="128.9" y="100">17</text>
<text x="135.8" y="98.6">BUSAK</text>
<text x="135.8" y="96.2">BUSRQ</text>
<text x="135.8" y="101.1">INH</text>
<text x="167.1" y="98.6">A10</text>
<text x="167.2" y="101.1">A11</text>
<text x="168.3" y="96.2">A9</text>
<text x="175.4" y="97.6">32</text>
<text x="175.4" y="100">33</text>
<text x="224.9" y="96.2">OE</text>
<text x="128.9" y="105">52</text>
<text x="128.9" y="107.5">61</text>
<text x="135.8" y="106.1">IRQX</text>
<text x="167.1" y="103.6">A12</text>
<text x="167.1" y="106.1">A13</text>
<text x="175.4" y="102.5">34</text>
<text x="175.4" y="105">35</text>
<text x="175.4" y="107.5">36</text>
<text x="128.9" y="112.4">51</text>
<text x="135.8" y="113.5">SINT</text>
<text x="135.8" y="108.5">NMI</text>
<text x="167.1" y="108.6">A14</text>
<text x="167.1" y="111">A15</text>
<text x="167.1" y="113.5">A16</text>
<text x="175.4" y="109.9">37</text>
<text x="175.4" y="112.4">38</text>
<text x="128.9" y="119.8">55</text>
<text x="128.9" y="117.4">54</text>
<text x="128.9" y="114.9">53</text>
<text x="135.8" y="118.4">V1</text>
<text x="135.8" y="116">V0</text>
<text x="167.1" y="118.5">A18</text>
<text x="167.1" y="116">A17</text>
<text x="175.4" y="117.4">40</text>
<text x="175.4" y="114.9">39</text>
<text x="175.4" y="119.8">41</text>
<text x="128.9" y="124.8">57</text>
<text x="128.9" y="122.3">56</text>
<text x="135.8" y="125.9">V4</text>
<text x="135.8" y="123.4">V3</text>
<text x="135.8" y="120.9">V2</text>
<text x="164.6" y="123.4">IOSEL</text>
<text x="166.5" y="125.9">CSX</text>
<text x="167.1" y="120.9">A19</text>
<text x="175.4" y="122.3">18</text>
<text x="175.4" y="124.8">9</text>
<text x="128.9" y="129.7">59</text>
<text x="128.9" y="127.3">58</text>
<text x="135.8" y="130.8">V6</text>
<text x="135.8" y="128.3">V5</text>
<text x="167.8" y="130.8">RD</text>
<text x="175.4" y="129.7">19</text>
<text x="128.9" y="132.2">60</text>
<text x="130.1" y="137.2">2</text>
<text x="135.8" y="133.3">V7</text>
<text x="167.2" y="133.3">WR</text>
<text x="175.4" y="132.2">20</text>
<text x="175.4" y="137.2">10</text>
<text x="194.4" y="137.2">5</text>
<text x="210" y="137.2">6</text>
<text x="219.2" y="137.2">1</text>
<text x="234.8" y="137.2">2</text>
<text x="128.1" y="139.6">5*2</text>
<text x="130.1" y="142.1">1</text>
<text x="135.8" y="143.2">+12V</text>
<text x="135.8" y="140.7">+5V</text>
<text x="135.8" y="138.3">+3.3V</text>
<text x="165.5" y="140.7">WAIT</text>
<text x="165.6" y="143.2">HALT</text>
<text x="166.6" y="138.3">RST</text>
<text x="175.4" y="142.1">15</text>
<text x="175.4" y="139.6">16</text>
<text x="128.1" y="149.5">3*5</text>
<text x="130.1" y="144.6">7</text>
<text x="130.1" y="147.1">8</text>
<text x="135.8" y="145.7">-12V</text>
<text x="135.8" y="148.2">+5VSB</text>
<text x="163.9" y="145.7">FETCH</text>
<text x="175.4" y="149.5">13</text>
<text x="175.4" y="144.6">14</text>
<text x="135.8" y="150.6">0V</text>
<text x="166.8" y="150.6">CLK</text>
</g>
<g font-size="1.9">
<text x="227.1" y="76.2">U22.A3</text>
<text x="227.1" y="73.8">U22.B3</text>
<text x="227.1" y="81.2">U22.A4</text>
<text x="227.1" y="83.7">U22.B1</text>
<text x="227.1" y="78.7">U22.B2</text>
<text x="227.1" y="86.1">U22.A1</text>
<text x="227.1" y="88.6">U22.A2</text>
<text x="227.1" y="91.1">U22.B4</text>
<text x="79" y="96">A=B</text>
</g>
<g font-size="1.6">
<text x="107.5" y="105.8">BIRQX/6.4B</text>
<text x="108.9" y="143">+12V/1.7D</text>
<text x="253" y="138">RST/3.2D</text>
<text x="253.1" y="145.4">RST/1.2B</text>
</g>
</svg>
